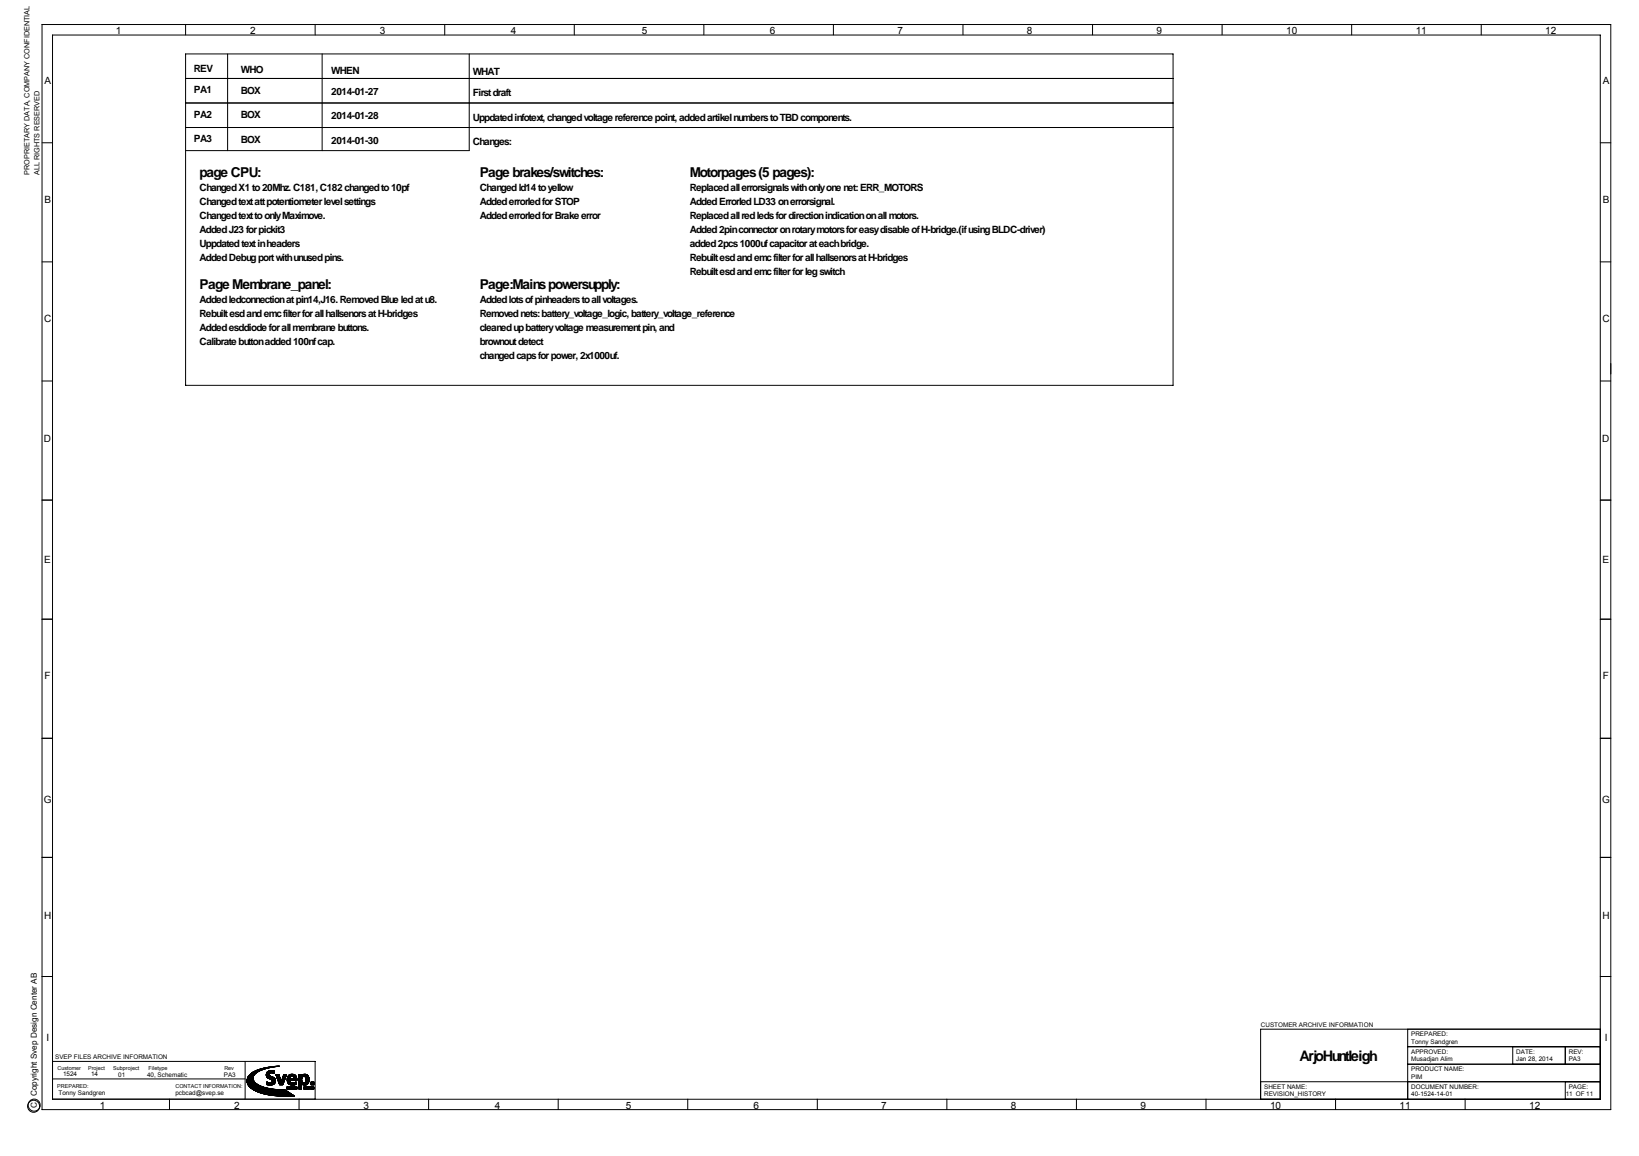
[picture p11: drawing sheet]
<svg xmlns="http://www.w3.org/2000/svg" width="594mm" height="419mm" viewBox="0 0 594 419" stroke-linecap="round" stroke-linejoin="round" font-family="sans-serif">
<g fill="none" stroke="#000" stroke-width=".36">
<path d="M15.2 8.9h569v393.4h-569zM19 12.7h561.4v385.8h-561.4zM67.3 8.8v3.8M67.3 19.6h358.2v120.1h-358.2zM82.5 19.6v35M114.3 8.8v3.8M116.8 19.6v35M161.3 8.8v3.8M170.2 19.6v35h-102.9M208.3 8.8v3.8M255.3 8.8v3.8M302.3 8.8v3.8"/>
<path d="M349.2 8.8v3.8M396.2 8.8v3.8M443.2 8.8v3.8M490.2 8.8v3.8M537.2 8.8v3.8M67.3 28.4h358.2M67.3 37.3h358.2M15.2 51.8h3.8M67.3 46.2h358.2M580.4 51.8h3.8M15.2 94.9h3.8M580.4 94.9h3.8"/>
<path d="M15.2 138.1h3.8M580.4 138.1h3.8M15.2 181.3h3.8M580.4 181.3h3.8M15.2 224.5h3.8M580.4 224.5h3.8M15.2 267.7h3.9M580.4 267.7h3.8M15.2 310.8h3.8M580.4 310.8h3.8M15.2 354h3.8M580.4 354h3.8"/>
<path d="M510.5 373.1v25.4M510.5 379.5h69.9M548.6 379.5v6.3M567.7 379.5v6.3M580.4 373.1h-123.2v25.4M19 391.2h69.9M19 384.8h95.3v13.7M61.5 398.5v3.8M88.9 384.8v13.7M89.6 392.1h2.6M89.6 391.5h2.2M89.6 391.6h2.3"/>
<path d="M89.6 391.7h2.3M89.6 391.8h2.4M89.6 391.9h2.4M89.6 391.9l2.5 .1M89.6 392l2.6 .1M89.6 392.2l2.7 .1M89.7 391.3h2.1M89.7 391.4l2.1 .1M89.7 392.3h2.7M89.7 392.4h2.8M89.7 392.5h2.9M89.7 391.1h2"/>
<path d="M89.7 392.6h3M89.7 392.7h3.1M89.8 390.9h1.9M89.8 391h1.9M89.8 392.8h3M89.8 392.8l3.2 .1M89.8 390.8h1.9M89.8 392.9l3.3 .1M89.9 390.7h1.8M89.9 393l3.4 .1M89.9 390.6h1.8M89.9 393.1h3.4"/>
<path d="M90 390.4h1.8M90 393.2h3.5M90 393.3h3.7M90.1 393.4h3.8M90.1 390.2h1.7M90.1 393.5h4M90.2 393.6h4M90.2 393.6l4.2 .1M90.3 393.8h4.3M90.4 389.8h1.7M90.4 393.9h4.5M90.5 394h4.7"/>
<path d="M90.6 394.1h4.8M90.6 394.1l5.1 .1M90.8 394.2l5.2 .1M90.9 389.3h1.6M90.9 394.3l5.5 .1M91 394.4h5.6M91 394.5h6M91.2 394.6h6.3M91.3 394.7h6.8M91.3 389h1.6M91.4 394.8h7.3M91.6 394.9h7.5"/>
<path d="M91.7 394.9l8.3 .1M91.8 390.5l-1.9 .1M91.8 395l9.5 .1M91.8 390.3h-1.8M91.9 390.1l-1.8 .1M91.9 390l-1.7 .1M92 395.1l11.4 .1M92 389.9l-1.7 .1M92 389.8l-1.6 .1M92.1 388.5h1.5M92.2 389.7h-1.7M92.2 395.2h11.3"/>
<path d="M92.3 389.6h-1.7M92.3 395.3h11.3M92.4 389.5h-1.7M92.5 395.4h11.3M92.5 389.4h-1.7M92.6 389.2l-1.7 .1M92.7 395.5h11.2M92.7 389.1l-1.6 .1M92.9 395.6h11.2M92.9 389l-1.7 .1M93.1 388.9h-1.7M93.1 388.1h1.5"/>
<path d="M93.1 395.7h11.1M93.2 395.7l11.1 .1M93.2 388.8h-1.6M93.4 388.7h-1.7M93.5 395.8l11 .1M93.5 388.6h-1.6M93.7 395.9l10.9 .1M93.8 388.4l-1.6 .1M94 396l10.8 .1M94 387.7h1.5M94 388.3l-1.6 .1M94.2 396.1h10.7"/>
<path d="M94.2 388.2l-1.6 .1M94.4 396.2h10.7M94.4 388.1l-1.6 .1M94.7 396.3h10.5M94.8 388h-1.6M95 396.4h10.4M95.1 387.9h-1.7M95.4 387.8h-1.7M95.4 396.5h10M95.6 396.5l10 .1M95.7 387.2h1.4M95.9 387.6l-1.7 .1"/>
<path d="M96 396.6l9.7 .1M96.2 387.5l-1.7 .1M96.5 396.7l9.4 .1M96.5 387.4l-1.6 .1M96.6 389.6h1.1M96.6 389.7h1.1M96.6 389.8h1.1M96.6 389.8l1.1 .1M96.6 389.3h1.1M96.6 389.4h1.1M96.6 389.9l1.2 .1M96.6 390l1.4 .1"/>
<path d="M96.6 390.1l1.6 .1M96.7 390.2h1.6M96.7 393.1h2.5M96.7 393.2h2.4M96.7 389h1.6M96.7 390.3h1.9M96.7 392.4h.5M96.7 392.5h.9M96.7 392.7h3M96.7 392.8h2.9M96.8 388.9h2.7M96.8 390.4h2.1"/>
<path d="M96.8 392.3h.1M96.8 392.3h.2M96.8 388.8h2.7M96.8 390.5l2.3 .1M96.9 387.3h-1.7M96.9 390.6h2.3M96.9 396.8l9.2 .1M97 390.7h2.3M97 393.3h1.8M97.1 388.5h2.5M97.1 390.8h2.3M97.2 390.9h2.4"/>
<path d="M97.3 388.4h2.3M97.4 391h2.2M97.5 386.9h1.4M97.5 397h8.6M97.5 387.1l-1.6 .1M97.5 388.3h1.9M97.6 391.1h2.1M97.7 389.5h-1.1M97.7 391.1l2 .1M97.8 397l8.5 .1M97.8 389.2l-1.2 .1M97.9 393.4h.1"/>
<path d="M97.9 389.1l-1.2 .1M97.9 388.2h1M98 391.2h1.8M98 387l-1.6 .1M98.1 389l-1.4 .1M98.2 391.3l1.6 .1M98.5 391.4l1.3 .1M98.5 386.9l-1.6 .1M98.5 397.1l8 .1M98.6 389h.9M98.6 391.5h1.2M98.6 392.3h1.2"/>
<path d="M98.7 391.6h1.2M98.7 392.3h1.1M98.7 391.7h1.2M98.8 391.8h1.1M98.8 392.1h1.1M98.8 391.9h1.1M99 389l.5 .1M99.3 389.1h.2M99.3 393l-2.6 .1M99.4 397.2l7.2 .1M99.5 386.8h-1.7M99.5 392.9l-2.8 .1"/>
<path d="M99.6 392.8l-2.9 .1M99.6 388.6h-2.6M99.6 388.4l-2.5 .1M99.6 388.7h-2.7M99.7 392.6h-3M99.8 392.5h-1.7M99.8 392.4h-1.3M99.9 392.1l-1.2 .1M100.1 389.6h1M100.1 389.7h1.1M100.1 389.8h1.1M100.2 389.9l1.1 .1"/>
<path d="M100.2 386.7h-1.6M100.2 390l1.1 .1M100.3 390.1l1 .1M100.3 390.2h1M100.3 390.3h1.1M100.4 390.4h1M100.4 390.5h1M100.4 386.5h.9M100.4 390.6h1.1M100.4 390.7h1.1M100.4 397.3l6.4 .1M100.5 390.8h1"/>
<path d="M100.5 390.9h1.1M100.6 391h1M100.6 391.1h1.1M100.6 391.2h1.1M100.7 391.3l1.1 .1M100.7 391.4h1.1M100.8 391.5h1M100.8 391.6h1M100.8 391.7h1.1M100.9 391.8h1M100.9 391.9h1M100.9 391.9l1.1 .1"/>
<path d="M100.9 392l1.1 .1M101 392.1h2M101 392.2h2M101 386.6h-1.6M101.1 392.3h1.8M101.1 392.4h1.8M101.1 392.5h1.8M101.2 392.7h1.6M101.2 392.8h1.5M101.3 392.9l1.4 .1M101.3 393h1.4M101.3 393.1h1.3"/>
<path d="M101.4 393.2h1.2M101.4 393.3h1.2M102.2 391.9h.9M102.2 391.7h.9M102.3 391.5h.9M102.3 391.6h.9M102.3 391.4h.9M102.4 391.1h1M102.5 391h.9M102.5 397.4h4.3M102.5 390.8h1M102.6 390.6h.9"/>
<path d="M102.7 390.3h1M102.7 390.1h1M102.7 390.2h1M102.8 390h1M102.8 390h.9M102.8 392.6h-1.6M102.9 389.8h.9M103 392l-.9 .1M103.1 391.9l-1 .1M103.1 391.8h-.9M103.3 391.3l-1 .1M103.3 391.2l-.9 .1"/>
<path d="M103.4 390.9h-.9M103.5 390.7h-.9M103.6 390.5l-1 .1M103.6 390.4h-1M103.8 389.8l-1 .1M103.9 389.7h-1M103.9 389.6h-1M104 394.2h.5M104 394.3h.6M104 394.3h.2M104 394.4h.2M104 394.5h.2"/>
<path d="M104 394.6h.2M104 394.7h.6M104 394.8h.5M104.2 391.1h3.4M104.2 391h.9M104.2 391.2h3.4M104.2 391.3h3.4M104.2 391.4h3.4M104.2 391.5h3.4M104.2 391.6h3.4M104.2 391.7h3.4M104.2 391.8h.9"/>
<path d="M104.2 391.9h.9M104.2 391.9l1 .1M104.2 392.1l1.1 .1M104.2 390.8h1M104.2 390.9h.9M104.2 392h1M104.3 390.6h.9M104.3 392.2l1 .1M104.3 392.3h1.1M104.3 392.4h1.2M104.4 392.5h1.2M104.4 390.2h1.3"/>
<path d="M104.4 392.6h1.6M104.4 394.3l.2 .1M104.5 390.2h2.8M104.5 392.7h2.9M104.5 394.4h.1M104.5 394.5h.1M104.5 390.1h2.8M104.5 392.8h2.9M104.6 390h2.6M104.6 392.8h2.8M104.6 394.6h-.2M104.7 389.9h2.4"/>
<path d="M104.7 392.9h2.7M104.8 389.8h2.2M104.8 394.1h.4M104.8 394.3h.2M104.8 394.4h.4M104.8 394.6h.2M104.8 394.7h.4M104.8 394.8h.5M104.9 393h2.5M104.9 389.7h2M105 393.1h2.3M105.1 389.6h1.7"/>
<path d="M105.1 393.2h2.1M105.2 390.7h-1M105.2 394.2l-.4 .1M105.2 394.5h-.4M105.3 389.5h1.2M105.3 390.5l-1 .1M105.4 393.3h1.5M105.4 394.3l.2 .1M105.4 394.7h.4M105.4 394.4h.3M105.4 390.4h-1.1M105.5 394.5h.3"/>
<path d="M105.5 394.9h.1M105.6 390.3h-1.2M105.6 394.1h.1M105.6 394.6h.2M105.8 394.2l-.4 .1M105.8 394.8h-.4M105.8 394.1l-.4 .1M106 394.1h.1M106 394.2h.1M106 394.3h.1M106 394.4h.1M106 394.5h.1"/>
<path d="M106 394.6h.1M106 394.7h.1M106 394.8h.1M106.1 393.4h.1M106.2 390.2h1.2M106.3 394.4h.1M106.3 394.5h.1M106.3 394.6h.2M106.3 390.3h1.1M106.3 394.7h.6M106.4 394.2h.5M106.4 394.8h.5"/>
<path d="M106.5 394.3l-.2 .1M106.5 390.4h1M106.5 390.5h1M106.6 390.6h.9M106.6 394.5h.3M106.6 394.9h.1M106.6 390.7h.9M106.6 394.1h.1M106.6 394.4h.3M106.7 390.8h.9M106.7 390.9h.9M106.7 391h.9"/>
<path d="M106.8 394.6h.1M106.9 394.2l-.6 .1M107.1 394.1h.2M107.1 394.2h.2M107.1 394.3h.3M107.1 394.4h.3M107.1 394.5h.6M107.1 394.6h.1M107.1 394.7h.1M107.1 394.8h.1M107.2 392.3h.2M107.3 392.3h.1"/>
<path d="M107.3 394.6h.4M107.4 394.7h.3M107.4 392.5h-.6M107.4 392.6h-1.1M107.4 392.4h-.4M107.4 394.8h.3M107.5 394.1l.2 .1M107.5 394.2h.2M107.5 394.3h.2M107.5 394.4h.2M108.4 392.1l1.2 .1M108.4 391.1h1"/>
<path d="M108.4 389.6h.9M108.4 389.7h.9M108.4 389.8h.9M108.4 389.9l3.3 .1M108.4 390l3.4 .1M108.4 390.1h3.4M108.4 390.2h3.5M108.4 390.6h1.2M108.4 390.7h1.2M108.4 390.8h1.1M108.4 390.9h1.1M108.4 391.2h1"/>
<path d="M108.4 391.3h1M108.4 391.4h1M108.4 391.5h1M108.4 391.6h1M108.4 391.7h1M108.4 391.8h1M108.4 391.9h1.1M108.4 392h1.1M108.4 392.2h1.2M108.4 392.3h1.3M108.4 392.4h1.4M108.4 392.5h1.5"/>
<path d="M108.4 392.6h3.5M108.4 392.7h3.4M108.4 392.8h3.3M108.4 392.9h3.2M108.4 393h1M108.4 393.1h1M108.4 393.2h1M108.4 393.3h1M108.4 393.4h1M108.4 393.5h1M108.4 393.6h1M108.4 393.8h1"/>
<path d="M108.4 393.9h1M108.4 394h1M108.4 394.1h1M108.4 394.2h1M108.4 394.3h1M108.4 394.4h1M108.4 394.5h1M108.4 394.6h1M108.4 394.7h1M108.4 394.8h1M108.5 398.5v3.8M109.5 391h-1.1"/>
<path d="M109.5 389.9h2.1M109.5 393h2M109.6 389.8h1.9M109.6 389.7h1.9M109.6 393.1h1.8M109.7 390.5l-1.3 .1M109.7 393.2h1.6M109.8 389.6h1.5M109.8 390.4h-1.4M109.9 393.3h1.2M110 390.3h-1.6M110 389.5h1"/>
<path d="M110.1 394.3h.1M110.1 394.4h.1M110.1 394.5h.1M110.1 394.6h.2M110.1 394.7h.5M110.2 394.8h.4M110.3 394.1h.3M110.4 393.4h.1M110.5 390.3h1.4M110.6 394.1l-.4 .1M110.6 394.2l-.5 .1M110.7 390.4h1.2"/>
<path d="M110.8 390.5l1.2 .1M110.8 392.3h1.2M110.8 390.6h1.2M110.8 394.1h.5M110.8 394.2h.5M110.8 394.3h.2M110.8 394.4h.5M110.8 394.6h.2M110.8 394.7h.5M110.8 394.8h.5M110.9 390.7h1.1M110.9 390.8h1.1"/>
<path d="M110.9 390.9h1.2M111 391.1h1.1M111 391h1.1M111 391.7h1.1M111 391.8h1.1M111 391.9h1.1M111 391.2h1.1M111 391.3h1.1M111 391.4h1.1M111 391.5h1.1M111 391.6h1.1M111.3 394.5h-.5"/>
<path d="M111.5 394.1l.2 .1M111.5 394.2l.2 .1M111.5 394.4h.3M111.5 394.5h.1M111.5 394.6h.1M111.5 394.7h.1M111.5 394.8h.1M111.7 394.5h.3M111.7 392.8l-3.3 .1M111.7 394.6h.3M111.8 394.7h.2M111.8 394.8h.2"/>
<path d="M111.9 394.1h.1M111.9 394.2h.1M111.9 394.3h.1M111.9 394.4h.1M111.9 392.5h-1.4M111.9 392.4h-1.2M112 392.2l-1.2 .1M112 392.1l-1.1 .1M112 392l-1.1 .1M112.1 391.9l-1.2 .1M112.1 394.1h.6M112.1 394.2h.5"/>
<path d="M112.3 394.3h.2M112.3 394.4h.2M112.3 394.5h.2M112.3 394.6h.2M112.3 394.7h.2M112.3 394.8h.2M112.8 394.1h.4M112.8 394.2h.4M112.8 394.3h.1M112.8 394.4h.4M112.8 394.6h.1M112.8 394.7h.4"/>
<path d="M112.8 394.8h.4M112.8 392.3h1M112.8 392.4h1M112.8 392.5h1M112.8 392.6h1M112.8 392.7h1M112.8 392.8h1M112.8 392.9h1M112.8 393h1M112.8 393.1h1M112.8 393.2h1M112.8 393.3h1"/>
<path d="M113.2 394.5h-.4M113.4 394.1l.4 .1M113.4 394.2l.4 .1M113.4 394.3h.4M113.4 394.4h.4M113.4 394.5h.4M113.4 394.6h.1M113.4 394.7h.1M113.4 394.8h.1M113.6 394.6h.2M113.6 394.7h.2M113.7 394.8h.1"/>
<path d="M155.4 398.5v3.8M202.4 398.5v3.8M249.4 398.5v3.8M296.4 398.5v3.8M343.4 398.5v3.8M390.4 398.5v3.8M437.4 398.5v3.8M457.2 392.2h123.2M484.4 398.5v3.8M510.5 385.8h69.9M531.4 398.5v3.8M567.7 392.2v6.3"/>
<circle cx="12.2" cy="401.1" r="2.18"/>
<circle cx="12.4" cy="400.7" r="2.18"/>
</g>
<text font-size="5.3" x="471.3" y="384.6">ArjoHuntleigh</text>
<g font-size="4.9">
<text x="72.4" y="64">page CPU:</text>
<text x="174" y="64">Page brakes/switches:</text>
<text x="250.2" y="64">Motorpages (5 pages):</text>
<text x="72.4" y="104.6">Page Membrane_panel:</text>
<text x="174" y="104.6">Page:Mains powersupply:</text>
</g>
<g font-size="3.6">
<text x="42" y="12.3">1</text>
<text x="90.8" y="12.3">2</text>
<text x="137.7" y="12.3">3</text>
<text x="185.3" y="12.3">4</text>
<text x="232.8" y="12.3">5</text>
<text x="279.1" y="12.3">6</text>
<text x="325.5" y="12.3">7</text>
<text x="372.5" y="12.3">8</text>
<text x="419.5" y="12.3">9</text>
<text x="466.4" y="12.3">10</text>
<text x="513.4" y="12.3">11</text>
<text x="560.4" y="12.3">12</text>
<text x="70.4" y="26.2">REV</text>
<text x="87.4" y="26.4">WHO</text>
<text x="120.1" y="26.7">WHEN</text>
<text x="171.4" y="27.2">WHAT</text>
<text x="16.1" y="30.5">A</text>
<text x="70.4" y="33.8">PA1</text>
<text x="87.4" y="34">BOX</text>
<text x="120.1" y="34.3">2014-01-27</text>
<text x="171.4" y="34.8">First draft</text>
<text x="581.3" y="30.5">A</text>
<text x="70.4" y="42.7">PA2</text>
<text x="87.4" y="42.9">BOX</text>
<text x="120.1" y="43.2">2014-01-28</text>
<text x="171.4" y="43.7">Uppdated infotext, changed voltage reference point, added artikel numbers to TBD components.</text>
<text x="70.4" y="51.6">PA3</text>
<text x="87.4" y="51.8">BOX</text>
<text x="120.1" y="52.1">2014-01-30</text>
<text x="171.4" y="52.6">Changes:</text>
<text x="72.4" y="69.1">Changed X1 to 20Mhz. C181, C182 changed to 10pf</text>
<text x="174" y="69.1">Changed ld14 to yellow</text>
<text x="250.2" y="69.1">Replaced all errorsignals with only one net: ERR_MOTORS</text>
<text x="16.1" y="73.7">B</text>
<text x="72.4" y="74.2">Changed text att potentiometer level settings</text>
<text x="174" y="74.2">Added errorled for STOP</text>
<text x="250.2" y="74.2">Added Errorled LD33 on errorsignal.</text>
<text x="581.3" y="73.7">B</text>
<text x="72.4" y="79.2">Changed text to only Maximove.</text>
<text x="174" y="79.2">Added errorled for Brake error</text>
<text x="250.2" y="79.2">Replaced all red leds for direction indication on all motors.</text>
<text x="72.4" y="84.3">Added J23 for pickit3</text>
<text x="72.4" y="89.4">Uppdated text in headers</text>
<text x="250.2" y="84.3">Added 2pin connector on rotary motors for easy disable of H-bridge.(if using BLDC-driver)</text>
<text x="250.2" y="89.4">added 2pcs 1000uf capacitor at each bridge.</text>
<text x="72.4" y="94.5">Added Debug port with unused pins.</text>
<text x="250.2" y="94.5">Rebuilt esd and emc filter for all hallsenors at H-bridges</text>
<text x="250.2" y="99.6">Rebuilt esd and emc filter for leg switch</text>
<text x="72.4" y="109.7">Added ledconnection at pin14,J16. Removed Blue led at u8.</text>
<text x="174" y="109.7">Added lots of pinheaders to all voltages.</text>
<text x="16" y="116.8">C</text>
<text x="72.4" y="114.8">Rebuilt esd and emc filter for all hallsenors at H-bridges</text>
<text x="72.4" y="119.9">Added esddiode for all membrane buttons.</text>
<text x="174" y="114.8">Removed nets: battery_voltage_logic, battery_voltage_reference</text>
<text x="174" y="119.9">cleaned up battery voltage measurement pin, and</text>
<text x="581.2" y="116.8">C</text>
<text x="72.4" y="125">Calibrate button added 100nf cap.</text>
<text x="174" y="125">brownout detect</text>
<text x="174" y="130">changed caps for power, 2x1000uf.</text>
<text x="15.9" y="160.2">D</text>
<text x="581.1" y="160.2">D</text>
<text x="16" y="204.1">E</text>
<text x="581.2" y="204.1">E</text>
<text x="16.1" y="246.2">F</text>
<text x="581.3" y="246.2">F</text>
<text x="15.9" y="291.3">G</text>
<text x="581.1" y="291.3">G</text>
<text x="16" y="333.3">H</text>
<text x="581.2" y="333.3">H</text>
<text x="16.9" y="377.2">I</text>
<text x="582" y="377.2">I</text>
<text x="36.2" y="401.9">1</text>
<text x="84.9" y="401.9">2</text>
<text x="131.9" y="401.9">3</text>
<text x="179.4" y="401.9">4</text>
<text x="227" y="401.9">5</text>
<text x="273.3" y="401.9">6</text>
<text x="319.6" y="401.9">7</text>
<text x="366.6" y="401.9">8</text>
<text x="413.6" y="401.9">9</text>
<text x="460.6" y="401.9">10</text>
<text x="507.6" y="401.9">11</text>
<text x="554.6" y="401.9">12</text>
</g>
<g font-size="3">
<text x="13.4" y="401.7" transform="rotate(-90 13.4 401.7)">C</text>
<text x="13.4" y="397.5" transform="rotate(-90 13.4 397.5)">Copyright Svep Design Center AB</text>
</g>
<g font-size="2.6">
<text x="10.7" y="63.4" transform="rotate(-90 10.7 63.4)">PROPRIETARY DATA, COMPANY CONFIDENTIAL</text>
<text x="14.3" y="63.4" transform="rotate(-90 14.3 63.4)">ALL RIGHTS RESERVED</text>
</g>
<g font-size="2.3">
<text x="457.3" y="372.2">CUSTOMER ARCHIVE INFORMATION</text>
<text x="511.8" y="375.7">PREPARED:</text>
<text x="511.8" y="382">APPROVED:</text>
<text x="511.8" y="378.5">Tonny Sandgren</text>
<text x="549.9" y="382">DATE:</text>
<text x="569" y="382">REV:</text>
<text x="20" y="384.1">SVEP FILES ARCHIVE INFORMATION</text>
<text x="511.8" y="388.4">PRODUCT NAME:</text>
<text x="511.8" y="384.8">Musadjan Alim</text>
<text x="549.9" y="384.8">Jan 28, 2014</text>
<text x="569" y="384.8">PA3</text>
<text x="22.9" y="390.2">1524</text>
<text x="33" y="390.2">14</text>
<text x="42.9" y="390.3">01</text>
<text x="53.3" y="390.3">40, Schematic</text>
<text x="81.2" y="390.3">PA3</text>
<text x="458.5" y="394.7">SHEET NAME:</text>
<text x="511.8" y="391.2">PIM</text>
<text x="511.8" y="394.7">DOCUMENT NUMBER:</text>
<text x="569" y="394.7">PAGE:</text>
<text x="21.2" y="396.9">Tonny Sandgren</text>
<text x="63.6" y="396.9">pcbcad@svep.se</text>
<text x="458.5" y="397.3">REVISION_HISTORY</text>
<text x="511.8" y="397.5">40-1524-14-01</text>
<text x="567.9" y="397.5">11 OF 11</text>
</g>
<g font-size="2">
<text x="20.9" y="387.8">Customer</text>
<text x="32" y="387.8">Project</text>
<text x="41.1" y="387.8">Subproject</text>
<text x="53.9" y="387.8">Filetype</text>
<text x="81.4" y="387.9">Rev</text>
<text x="20.8" y="394.5">PREPARED:</text>
<text x="63.7" y="394.6">CONTACT INFORMATION:</text>
</g>
</svg>
